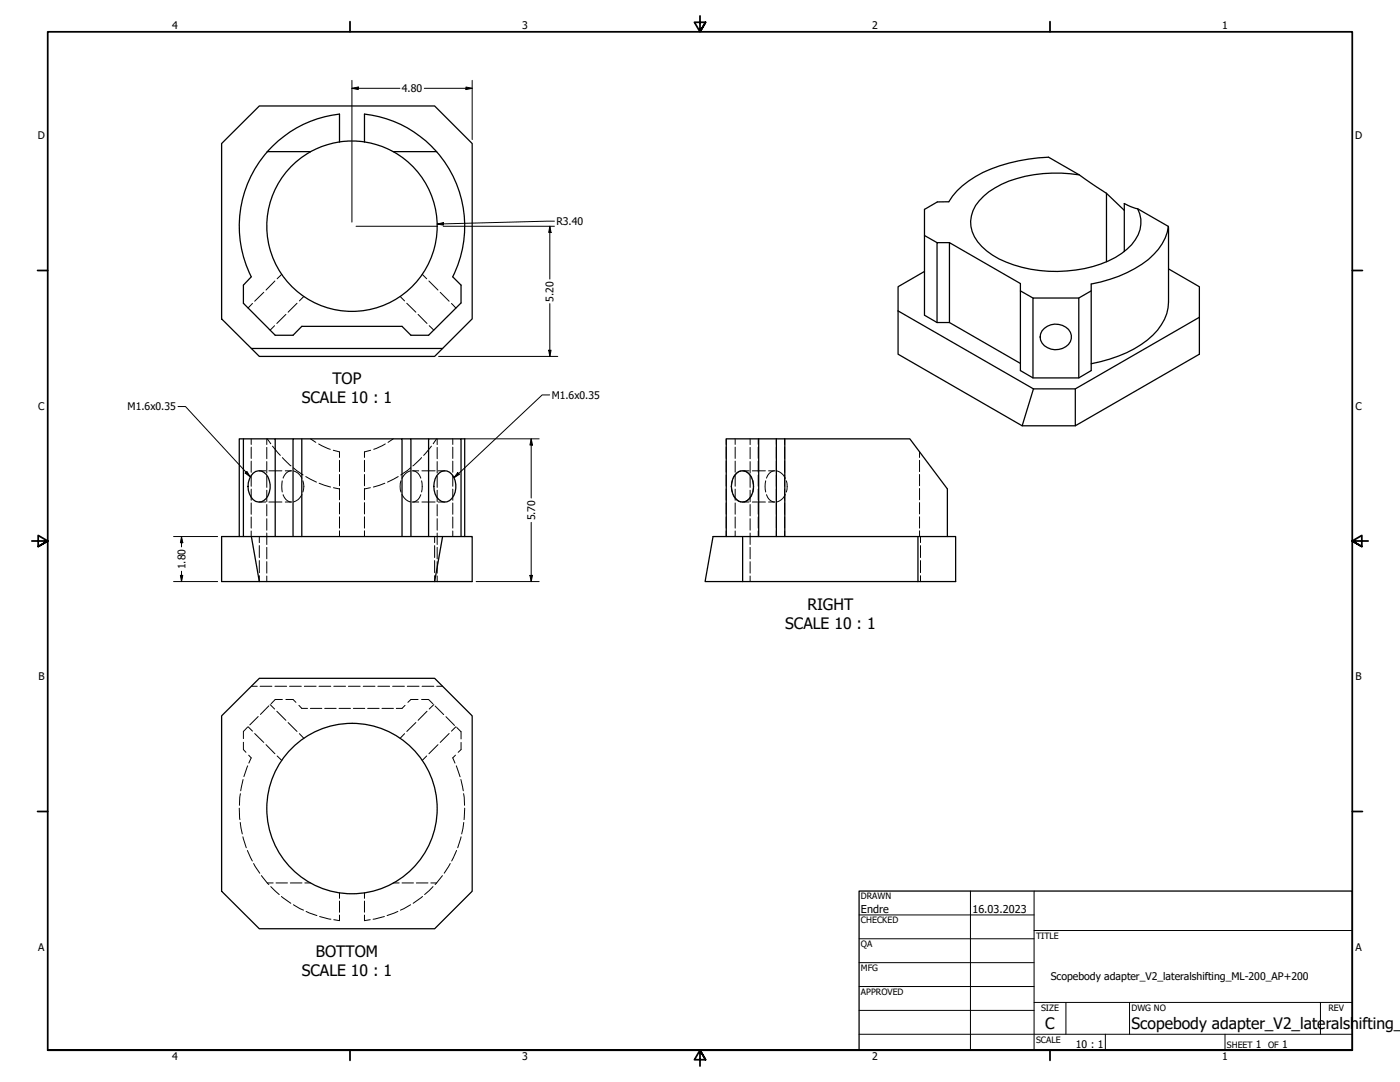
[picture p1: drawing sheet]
<svg xmlns="http://www.w3.org/2000/svg" width="559mm" height="432mm" viewBox="0 0 559 432" stroke-linecap="round" stroke-linejoin="round" font-family="sans-serif">
<!-- layer: Hidden (ANSI) -->
<g fill="none" stroke="#000" stroke-width=".4">
<path d="M105.3 116.6l-3.6 3.6M109.7 112.1l-3.5 3.7M112.5 109.5l-1.9 1.8M121.3 118.3l-1.8 1.8M159.7 118.3l1.8 1.8M168.5 109.5l1.8 1.8M171.2 112.1l3.6 3.7M175.7 116.6l3.6 3.6M100.8 121.1l-1.8 1.8M109.6 130l-1.8 1.8M114.1 125.5l-3.6 3.6M118.6 121l-3.6 3.6"/>
<path d="M162.4 121l3.6 3.6M166.9 125.5l3.5 3.6M171.3 130l1.9 1.8M180.2 121.1l1.8 1.8M100.3 175.1v2.3M100.3 178.4v4.5M106.5 175.1v2.3M106.5 178.6v4.5M106.7 175.1l1.4 2M108.8 178.1l3.1 3.6M124 175.1l2 1.4M127.2 177.2l4.6 2.1"/>
<path d="M133 179.7l2.5 .6v2.3M148 179.7l-2.5 .6v2.3M153.8 177.2l-4.6 2.1M157 175.1l-2.1 1.4M172.2 178.1l-3.1 3.6M174.2 175.1l-1.3 2M174.5 175.1v2.3M174.5 178.6v4.5M180.7 175.1v2.3M180.7 178.4v4.5M289.9 175.1v2.3M289.9 178.4v4.5"/>
<path d="M293.4 175.1v2.3M293.4 178.4v4.5M299.4 175.1v2.3M299.4 178.6v4.5M302.6 175.1v2.3M302.6 178.4v4.5M309.9 175.1v2.3M309.9 178.4v4.5M313.2 175.1v2.3M313.2 178.4v4.5M100.3 184v4.5M100.3 189.6v4.5"/>
<path d="M100.3 195.2v4.4M103.4 187.9h2.6M106.5 184.2v4.6M106.5 189.9v4.6M106.5 195.6v4.6M107.3 187.9h5.2M112.6 191.9v4.4M112.7 182.6l3.4 3.3M113 197.4v.2a4 4 0 0 0 3.1 2.7M113.9 187.9h2.6M116.1 187.9a3.8 3.8 0 0 0-3.1 2.9M117.1 186.7l3.9 2.8"/>
<path d="M117.2 188h.1a5.1 5.1 0 0 1 3.2 2.9M120.5 197.4l-.1 .2a4.9 4.9 0 0 1-3.2 2.7M120.9 191.9a6.7 6.7 0 0 1 0 4.4M122 190.2l4.3 2.2M127.4 192.8l4.6 1.6M133.1 194.6l2.4 .5M135.5 183.7v4.5M135.5 189.4v4.5M135.5 194.9v4.6M145.5 183.7v4.5M145.5 189.4v4.5M145.5 194.9v4.6"/>
<path d="M147.8 194.6l-2.3 .5M153.6 192.8l-4.6 1.6M158.9 190.2l-4.2 2.2M160 191.9a7.9 7.9 0 0 0 0 4.4M160.5 197.4l.1 .2a4.9 4.9 0 0 0 3.2 2.7M163.8 188h-.2a5.2 5.2 0 0 0-3.1 2.9M163.9 186.7l-3.9 2.8M164.5 187.9h2.6M164.8 187.9a3.8 3.8 0 0 1 3.2 2.9M168 197.4l-.1 .2a3.8 3.8 0 0 1-3.1 2.7M168.3 191.9l.2 2.2-.2 2.2M168.3 182.6l-3.5 3.3"/>
<path d="M168.4 187.9h5.3M174.5 184.2v4.6M174.5 189.9v4.6M174.5 195.6v4.6M174.9 187.9h2.6M180.7 184v4.5M180.7 189.6v4.5M180.7 195.2v4.4M289.9 184v4.5M289.9 189.6v4.5M289.9 195.2v4.4M292.2 191.9l-.2 1.5 .2 2.9"/>
<path d="M292.6 197.4a4.7 4.7 0 0 0 3.2 2.9M293.4 184v4.5M293.4 189.6v4.5M293.4 195.2v4.4M295.8 188a4.1 4.1 0 0 0-3.2 2.8M296.4 187.9h2.6M296.9 188a4.5 4.5 0 0 1 3.2 2.8M299.4 184.2v4.6M299.4 189.9v4.6M299.4 195.6v4.6M300.1 197.4a4.5 4.5 0 0 1-3.2 2.9M300.3 187.9h5.2"/>
<path d="M300.5 191.9a7.9 7.9 0 0 1 0 4.4M302.6 184v4.5M302.6 189.6v4.5M302.6 195.2v4.4M305.6 191.9l-.2 2.2 .2 2.2M305.9 197.4l.1 .2a3.8 3.8 0 0 0 3.1 2.7M306.8 187.9h2.6M309.1 187.9a3.8 3.8 0 0 0-3.2 2.9M309.9 184v4.5M309.9 189.6v4.5M309.9 195.2v4.4M310.2 188h.1a5.2 5.2 0 0 1 3.1 2.9"/>
<path d="M313.2 184v4.5M313.2 189.6v4.5M313.2 195.2v4.4M313.4 197.4a5.1 5.1 0 0 1-3.2 2.9M313.9 191.9a7.9 7.9 0 0 1 0 4.4M367 180.3v2.3M367 183.7v4.5M367 189.4v4.5M367 194.9v4.6M100.3 200.7v4.5M100.3 206.3v4.5M100.3 211.9v2.2"/>
<path d="M103.4 200.3h2.6M103.5 214.1v2.4M103.5 217.7v4.8M106.5 201.4v4.5M106.5 207v4.6M106.5 212.7v4.6M106.5 218.4v4.6M107.3 200.3h5.2M113.9 200.3h2.6M135.5 200.6v4.5M135.5 206.2v4.6M135.5 211.8v2.3"/>
<path d="M145.5 200.6v4.5M145.5 206.2v4.6M145.5 211.8v2.3M164.5 200.3h2.6M168.4 200.3h5.3M173.5 214.1v2.4M173.5 217.7v4.8M174.5 201.4v4.5M174.5 207v4.6M174.5 212.7v4.6M174.5 218.4v4.6M174.9 200.3h2.6"/>
<path d="M180.7 200.7v4.5M180.7 206.3v4.5M180.7 211.9v2.2M289.9 200.7v4.5M289.9 206.3v4.5M289.9 211.9v2.2M293.4 200.7v4.5M293.4 206.3v4.5M293.4 211.9v2.2M296.4 200.3h2.6M299.4 201.4v4.5M299.4 207v4.6"/>
<path d="M299.4 212.7v4.6M299.4 218.4v4.6M300.3 200.3h5.2M302.6 200.7v4.5M302.6 206.3v4.5M302.6 211.9v2.2M306.8 200.3h2.6M309.9 200.7v4.5M309.9 206.3v4.5M309.9 211.9v2.2M313.2 200.7v4.5M313.2 206.3v4.5"/>
<path d="M313.2 211.9v2.2M367 200.6v4.5M367 206.2v4.6M367 211.8v2.3M367.4 214.1v2.4M367.4 217.7v4.8M103.5 223.7v4.8M103.5 229.7v2.4M106.5 224.2v4.5M106.5 229.9v2.2M173.5 223.7v4.8M173.5 229.7v2.4"/>
<path d="M174.5 224.2v4.5M174.5 229.9v2.2M299.4 224.2v4.5M299.4 229.9v2.2M367.4 223.7v4.8M367.4 229.7v2.4M100.3 273.9h2.4M103.8 273.9h4.7M109.7 273.9h4.7M112.7 279.1h-2.8l-1.7 1.8M114.1 279.1h2.9l1.1 1.2M115.6 273.9h4.7"/>
<path d="M121.5 273.9h4.7M127.3 273.9h4.7M133.2 273.9h4.7M139.1 273.9h4.7M145 273.9h4.7M150.8 273.9h4.7M156.7 273.9h4.7M162.6 273.9h4.7M166.9 279.1h-2.9l-1.2 1.2M168.3 279.1h2.8l1.7 1.8M168.5 273.9h4.7M174.3 273.9h2.4"/>
<path d="M97.2 296.2v2.9l1 1.1M98.8 290.2l-1.6 1.7v2.9M99 290l1.8 1.8M101.7 292.7l3.6 3.6M103.1 285.9l-3.4 3.4M106.2 297.2l3.5 3.6M107.3 281.7l-3.4 3.4M107.8 281.2l1.8 1.8M110.5 283.8l3.6 3.7M115 288.4l3.6 3.5M119.3 281.5l1.2 1.2h2.2M119.5 292.8l1.8 1.8"/>
<path d="M123.9 282.7h4.6M129.6 282.7h4.6M135.3 282.7h4.6M141 282.7h4.6M146.7 282.7h4.6M152.5 282.7h4.5M161.5 292.8l-1.8 1.8M161.7 281.5l-1.2 1.2h-2.3M166 288.4l-3.6 3.5M170.4 283.8l-3.5 3.7M173.2 281.2l-1.9 1.8M173.7 281.7l3.4 3.5"/>
<path d="M174.8 297.2l-3.6 3.6M178 286l3.4 3.5M179.3 292.7l-3.6 3.6M182 290l-1.8 1.8M182.3 290.3l1.7 1.7v2.9M184 296.3v2.8l-1.1 1.1M95.9 316.7l-.3 4.7M97 311.1l-.9 4.5M98.9 305.6l-1.6 4.3M99.3 301.4l1 1.1-1 2M110.6 301.7l1.9 1.8M170.3 301.7l-1.8 1.8"/>
<path d="M181.8 301.4l-1.1 1.1 .9 2M182.1 305.6l1.5 4.4M184 311.1l.9 4.5M185 316.7l.4 4.7M95.5 322.5l.3 4.6M95.9 328.2l.8 4.6M97 333.9l1.3 4.4M98.7 339.4l2 4.2M182.2 339.4l-1.9 4.2M184 333.9l-1.3 4.4M185.1 328.2l-.8 4.6M185.5 322.5l-.3 4.6"/>
<path d="M101.2 344.6l2.5 3.9M104.3 349.4l3 3.6M106.7 352.4h2.3M108.1 353.8l3.3 3.2M110.2 352.4h4.5M112.3 357.8l3.8 2.7M115.9 352.4h4.6M121.7 352.4h2.3M135.5 356.3v2.2M135.5 359.6v4.4M145.5 356.3v2.2M145.5 359.6v4.4"/>
<path d="M157 352.4h2.3M160.5 352.4h4.5M166.2 352.4h4.6M168.7 357.8l-3.8 2.7M172 352.4h2.2M172.8 353.8l-3.3 3.2M176.6 349.4l-2.9 3.6M179.7 344.6l-2.4 3.9M117.1 361.1l4.1 2.1M122.2 363.7l4.3 1.7M127.6 365.8l4.5 1M135.5 365.2v2.2l-2.3-.4"/>
<path d="M145.5 365.2v2.2l2.3-.4M153.4 365.8l-4.5 1M158.8 363.7l-4.3 1.7M163.9 361.1l-4.1 2.1"/>
</g>
<!-- layer: Visible (ANSI) -->
<g fill="none" stroke="#000" stroke-width=".51">
<path d="M88.5 57.3l15-15h70l15 15v70l-11.8 11.8h-76.4l-11.8-11.8zM108.8 58.4a44.5 44.5 0 0 1 26.7-12.9v11.1a36.6 36.6 0 0 0-11.5 3.9h-17.3zM135.5 56.6l5-.3 5 .3M145.5 45.5a44.6 44.6 0 0 1 28.7 15h-17.2a33.7 33.7 0 0 0-11.5-3.9zM106.7 60.6a45.1 45.1 0 0 0-6.4 49.9l-3.1 3.3v7.2l12.7 12.8h7.1l3.5-3.6h40l3.5 3.6h7.1l12.9-12.9v-7.1l-3.3-3.3a45 45 0 0 0-6.4-49.9M124 60.5a34 34 0 0 0-9.7 51.5 34 34 0 0 0 52.4 0 34 34 0 0 0-9.7-51.5M430.8 69.8l-12.3-7.1a64.8 64.8 0 0 0-29.2 7.8 29.4 29.4 0 0 0-10.6 10l-4.6 .1-5.1 3v42.2l5 2.9h5l28.3 16.3M441.6 77.2l-10.8-7.4a52.5 52.5 0 0 0-33.7 5.2 17.6 17.6 0 0 0-9.7 13.3 14.8 14.8 0 0 0 6.4 11.8 45.5 45.5 0 0 0 28.3 8.2 46.6 46.6 0 0 0 25.6-7.1 15.8 15.8 0 0 0 7.7-13.8l-1.3-4.1-2.7-.8-2.6-1.3v19.2M441.6 77.2v27.3M441.6 77.2l7.2 6.7M369 94l5 2.8M379 96.8h-5v31.9"/>
<path d="M454.1 83.3l12.2 7.1M466.3 90.4l.1 30.1a21.4 21.4 0 0 1-11 17 54.8 54.8 0 0 1-19.9 7.7M466.3 90.4a23.6 23.6 0 0 1-13.4 16.8 53.6 53.6 0 0 1-17.4 6.1v34.6l-4.9 2.9h-18.3l-5-2.9v-34.7l-28.3-16.4v31.9M369 108.3l-10.5 6.1v9.7M407.3 116.1l5 2.8M435.5 116.1l-4.9 2.8M466.4 107.3l12.3 7.1v12.2l-49.5 28.6h-16.7l-54-31.1M100.3 139.1l3.2 3.1h70l3.2-3.1M358.5 124.1v17.3l49.5 28.5M416.9 131a7 7 0 0 1 10.3 1.6 5 5 0 0 1-4.6 6.8 5.6 5.6 0 0 1-7.2-6.2l.5-1.2zM478.7 126.6v14.8l-49.5 28.5v-14.7M412.3 150.8v-31.9h18.3v31.9"/>
<path d="M412.5 155.2l-4.5 14.7h21.2M97.2 175.1h-1.7v39M109.9 175.1h7.1M120.5 175.1v39M160.5 175.1h3.5v39M164 175.1h7.1M184 175.1h1.5v39M302.8 175.1h7.1M313.2 175.1h50l14.9 20v19M101 188.8a3.7 3.7 0 0 1 6 1.6 7.7 7.7 0 0 1-1.7 9.4 3.8 3.8 0 0 1-5.7-2.7 7.8 7.8 0 0 1 1.4-8.3zM175.2 188.8a3.6 3.6 0 0 1 5.9 1.6 7.1 7.1 0 0 1-2.7 9.9 4.7 4.7 0 0 1-5.1-4.7 7.8 7.8 0 0 1 1.9-6.8zM294 188.8a3.6 3.6 0 0 1 5.9 1.6 7.1 7.1 0 0 1-2.7 9.9 4.7 4.7 0 0 1-5.1-4.7 7.8 7.8 0 0 1 1.9-6.8z"/>
<path d="M97.2 214.1v-39h12.7v39M100.3 214.1l3.2 18M117 214.1v-39h43.5v39M171.1 214.1v-39h12.9v39M176.7 214.1l-3.2 18h15v-18h-100v18h85M289.9 214.1v-39h12.9v39M296.4 214.1v18h70M309.9 214.1v-39h3.3v39M366.4 214.1v18h15v-18h-96.8l-3.2 18h15M88.5 285.7l15-15h70l15 15v70l-15 14.9h-70l-15-14.9z"/>
<circle cx="140.5" cy="322.7" r="34"/>
</g>
<!-- layer: Border (ANSI) -->
<g fill="none" stroke="#000" stroke-width=".7">
<path d="M139.7 8.6v4.1M279.4 6.3v6.4l-2.2-3.8h4.4l-2.2 3.8 2.2-3.8M419.1 8.6v4.1M15 107.9h4M539.8 107.9h4M12.7 215.9h6.3l-3.8-2.2v4.4l3.8-2.2-3.8 2.2M546.1 215.9h-6.3l3.8-2.2v4.4l-3.8-2.2 3.8 2.2M15 323.8h4M539.8 323.8h4M19 419.1v-406.4h520.8v406.4h-520.8h520.8M139.7 419.1v4.1M419.1 419.1v4.1"/>
<path d="M281.6 422.9l-2.2-3.8 2.2 3.8h-4.4l2.2-3.8v6.3"/>
</g>
<!-- layer: Title (ANSI) -->
<g fill="none" stroke="#000" stroke-width=".4">
<path d="M387.3 355.6v63.5M412.7 355.6v63.5M342.9 365.1h69.8M342.9 374.6h69.8M412.7 371.3h127.1M342.9 384.2h69.8M342.9 393.7h69.8M342.9 412.7h196.9M342.9 403.2h69.8M412.7 400h127.1M425.4 400v12.7M441.2 412.7v6.4"/>
<path d="M450.8 400v12.7M488.9 412.7v6.4M527 400v12.7"/>
</g>
<path d="M342.9 355.6h196.9v63.5h-196.9z" fill="none" stroke="#000" stroke-width=".51"/>
<!-- layer: Dimension (ANSI) -->
<g fill="none" stroke="#000" stroke-width=".4">
<path d="M140.5 35.2l2.5-.5v1.1zM140.5 35.2h19.1M140.5 32.1v56.5M169.4 35.2h19.1M186 34.7l2.5 .5-2.5 .6zM188.5 32.1v23.6M142.1 90.3h32.5M174.5 89.4l2.5-.6v1.1zM176.9 90.3h44.4M219.5 90.3l.5 2.5h-1zM219.5 90.3v21.1M221.3 88.3l-46.8 1.1"/>
<path d="M219 139.8h1l-.5 2.4zM219.5 121.2v21M175.1 142.2h47.5M219.4 157.6h-3l-35.2 33M71.1 162.2h2.9l25.9 28.1M185.6 175.1h29.6M212 175.1l.5 2.5h-1zM212 175.1v23.7M97.9 188.8l.7-.6 1.3 2.1zM182.7 188.6l.7 .7-2.2 1.3zM69.3 214.1h17.6M72.5 214.1l.5 2.5h-1z"/>
<path d="M72.5 214.1v4.1M212 208.5v23.6M69.3 232.1h17.6M72 229.6h1l-.5 2.5zM72.5 228v4.1M190.1 232.1h25.1M211.5 229.6h1l-.5 2.5z"/>
</g>
<g fill="#000">
<path d="M140.5 35.2l2.5-.5v1.1z" fill-rule="evenodd"/>
<path d="M186 34.7l2.5 .5-2.5 .6z" fill-rule="evenodd"/>
<path d="M174.5 89.4l2.5-.6v1.1z" fill-rule="evenodd"/>
<path d="M219.5 90.3l.5 2.5h-1z" fill-rule="evenodd"/>
<path d="M219 139.8h1l-.5 2.4z" fill-rule="evenodd"/>
<path d="M212 175.1l.5 2.5h-1z" fill-rule="evenodd"/>
<path d="M97.9 188.8l.7-.6 1.3 2.1z" fill-rule="evenodd"/>
<path d="M182.7 188.6l.7 .7-2.2 1.3z" fill-rule="evenodd"/>
<path d="M72.5 214.1l.5 2.5h-1z" fill-rule="evenodd"/>
<path d="M72 229.6h1l-.5 2.5z" fill-rule="evenodd"/>
<path d="M211.5 229.6h1l-.5 2.5z" fill-rule="evenodd"/>
</g>
<g font-size="6.3">
<text x="132.7" y="153.4">TOP</text>
<text x="120.5" y="161">SCALE 10 : 1</text>
<text x="322.3" y="243.3">RIGHT</text>
<text x="313.4" y="250.8">SCALE 10 : 1</text>
<text x="126.1" y="381.8">BOTTOM</text>
<text x="120.5" y="389.4">SCALE 10 : 1</text>
<text x="417.2" y="410.6">C</text>
<text x="451.6" y="410.7">Scopebody adapter_V2_lateralshifting_</text>
</g>
<g font-size="4.3">
<text x="343.7" y="364.3">Endre</text>
<text x="388.1" y="364.3">16.03.2023</text>
</g>
<g font-size="4.2">
<text x="68.7" y="11.7">4</text>
<text x="208.4" y="11.7">3</text>
<text x="348.1" y="11.7">2</text>
<text x="487.8" y="11.7">1</text>
<text x="160.4" y="36.8">4.80</text>
<text x="15.1" y="55.5">D</text>
<text x="540.9" y="55.5">D</text>
<text x="222.1" y="89.8">R3.40</text>
<text x="221" y="120.3" transform="rotate(-90 221 120.3)">5.20</text>
<text x="220.2" y="159.1">M1.6x0.35</text>
<text x="15.2" y="163.4">C</text>
<text x="50.9" y="163.8">M1.6x0.35</text>
<text x="541" y="163.4">C</text>
<text x="213.6" y="207.7" transform="rotate(-90 213.6 207.7)">5.70</text>
<text x="74" y="227.2" transform="rotate(-90 74 227.2)">1.80</text>
<text x="15.3" y="271.4">B</text>
<text x="541.1" y="271.4">B</text>
<text x="15.2" y="379.3">A</text>
<text x="541" y="379.3">A</text>
<text x="419.4" y="390.9">Scopebody adapter_V2_lateralshifting_ML-200_AP+200</text>
<text x="429.5" y="418.3">10 : 1</text>
<text x="501.3" y="418.3">1</text>
<text x="511.8" y="418.3">1</text>
<text x="68.7" y="423.2">4</text>
<text x="208.4" y="423.2">3</text>
<text x="348.1" y="423.2">2</text>
<text x="487.8" y="423.2">1</text>
</g>
<g font-size="3.5">
<text x="343.7" y="358.9">DRAWN</text>
<text x="343.7" y="368.5">CHECKED</text>
<text x="413.5" y="374.6">TITLE</text>
<text x="343.7" y="378">QA</text>
<text x="343.7" y="387.5">MFG</text>
<text x="343.7" y="397.1">APPROVED</text>
<text x="415.5" y="403.4">SIZE</text>
<text x="451.6" y="403.4">DWG NO</text>
<text x="530.3" y="403.4">REV</text>
<text x="413.5" y="416.1">SCALE</text>
<text x="489.7" y="418.3">SHEET</text>
<text x="506.2" y="418.3">OF</text>
</g>
</svg>
